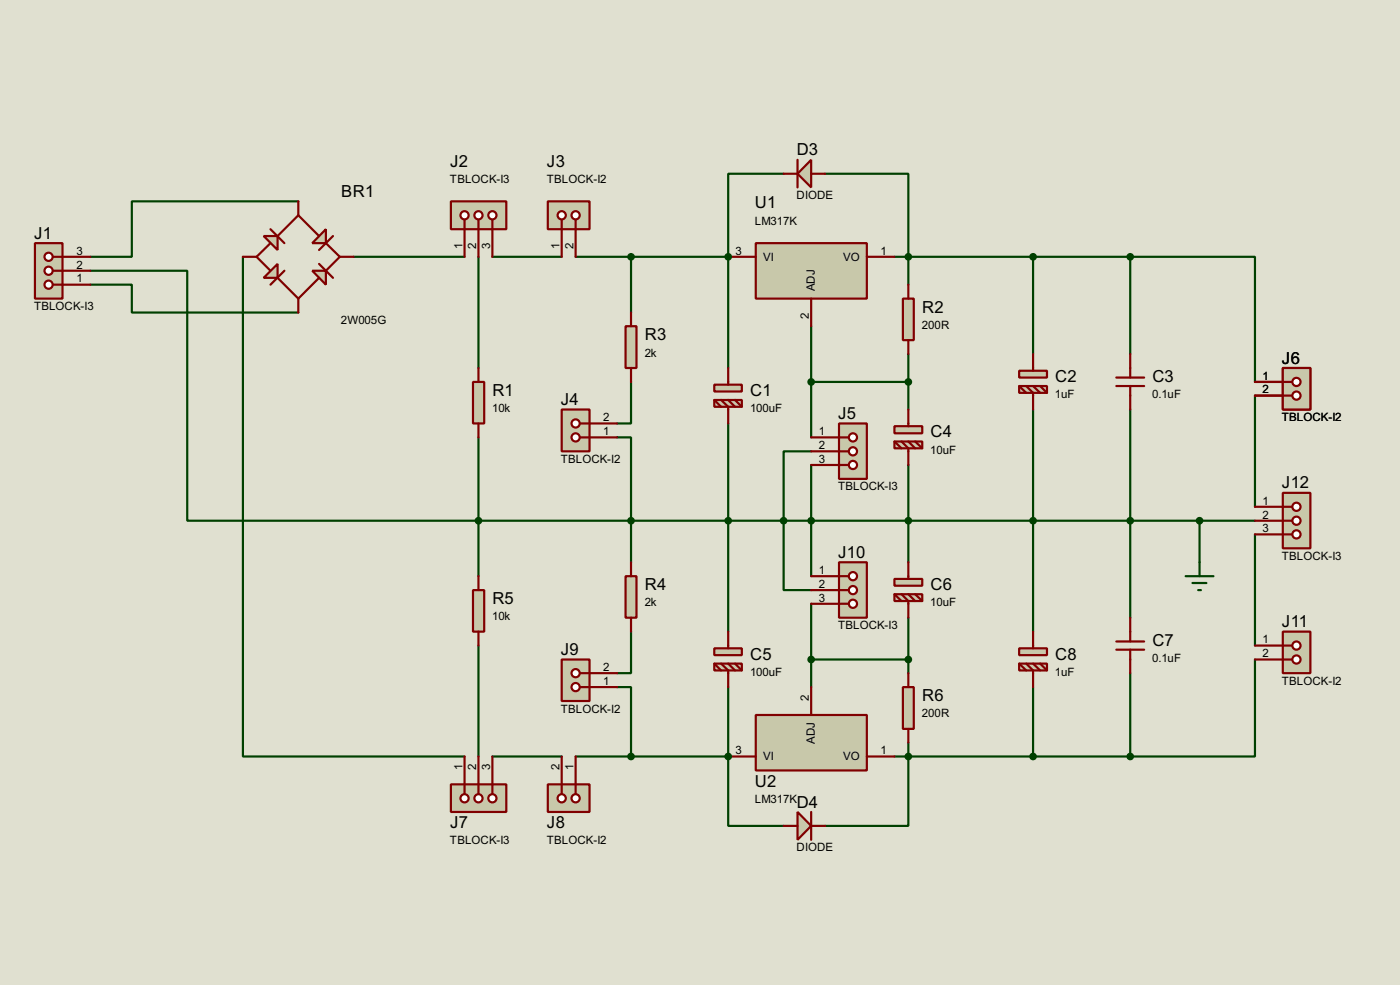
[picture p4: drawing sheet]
<svg xmlns="http://www.w3.org/2000/svg" width="256mm" height="180mm" viewBox="0 0 256 180" stroke-linecap="round" stroke-linejoin="round" font-family="sans-serif">
<path d="M0 0h256.5v180.3h-256.5z" fill="#e0e0d0"/>
<path d="M148.6 59.7v20.4M189.3 47v17.8M133.4 77.5v17.8M189.3 75v40.6M207.1 75v38.1M115.6 95.3h91.5M148.6 82.6h-5v25.4h5M148.6 85.1v20.4M148.6 110.5v15.3M189.3 125.8v12.7" fill="none" stroke="#004000" stroke-width=".4"/>
<circle cx="133.4" cy="47" r=".2" fill="#004000"/>
<path d="M133.4 47v20.4M133.4 95.3v20.3" fill="none" stroke="#004000" stroke-width=".4"/>
<circle cx="133.4" cy="138.5" r=".2" fill="#004000"/>
<g fill="none" stroke="#004000" stroke-width=".4">
<path d="M54.7 36.9h-30.5v10.1h-7.6M143.6 31.8h-10.2v15.2h-27.9M151.2 31.8h15.2v20.3M16.6 52.1h7.6v5.1h30.5M16.6 49.6h17.7v45.7h81.3M44.5 47v91.5h40.6M64.8 47h20.3M87.7 47v20.4M90.2 47h12.7M115.6 47v10.2M163.9 47h43.2M207.1 47h22.8v22.9"/>
<path d="M207.1 47v17.8M115.6 69.9v7.6h-2.5M148.6 69.9h17.8M166.4 64.8v10.2M229.9 72.4v20.4M87.7 80.1v25.4M113.1 80.1h2.5v15.2M115.6 95.3v7.6M166.4 85.1v17.8M207.1 95.3h22.8M219.8 95.3v7.6M229.9 97.8v20.4"/>
<path d="M87.7 118.2v20.3M115.6 115.6v7.6h-2.5M166.4 113.1v10.1M90.2 138.5h12.7M105.5 138.5h27.9M113.1 125.8h2.5v12.7M133.4 138.5v12.7h10.2M133.4 125.8v12.7M148.6 120.7h17.8M163.9 138.5h43.2M166.4 135.9v15.3h-15.2M207.1 123.2v15.3"/>
<path d="M229.9 120.7v17.8h-22.8"/>
</g>
<path d="M138.5 44.5h20.3v10.2h-20.3z" fill="#c8c8aa" stroke="#800000" stroke-width=".4"/>
<path d="M133.4 47h5.1M148.6 54.7v5M158.8 47h5.1M204.5 70.7h5.1M204.5 69.1h5.1M207.1 64.8v4.3M207.1 70.7v4.3" fill="none" stroke="#800000" stroke-width=".4"/>
<g fill="#004000" stroke="#004000" stroke-width=".4">
<circle cx="207" cy="95.3" r=".5"/>
<circle cx="143.5" cy="95.3" r=".5"/>
<circle cx="148.6" cy="95.3" r=".5"/>
<circle cx="133.4" cy="95.3" r=".5"/>
<circle cx="166.4" cy="95.3" r=".5"/>
<circle cx="115.6" cy="95.3" r=".5"/>
</g>
<path d="M138.5 130.9h20.3v10.1h-20.3z" fill="#c8c8aa" stroke="#800000" stroke-width=".4"/>
<path d="M204.5 118.9h5.1M204.5 117.4h5.1M207.1 113.1v4.3M207.1 118.9v4.3M133.4 138.5h5.1M148.6 125.8v5.1M158.8 138.5h5.1" fill="none" stroke="#800000" stroke-width=".4"/>
<path d="M217.2 105.5h5.1M218.5 106.7h2.5M219.5 108h.5M219.8 102.9v2.6" fill="none" stroke="#004000" stroke-width=".4"/>
<path d="M235 90.2h5.1v10.2h-5.1z" fill="#c8c8aa" stroke="#800000" stroke-width=".4"/>
<path d="M235 92.8h1.8" fill="none" stroke="#800000" stroke-width=".4"/>
<circle cx="237.5" cy="92.8" r=".75" fill="#feffff" stroke="#800000" stroke-width=".4"/>
<path d="M235 95.3h1.8" fill="none" stroke="#800000" stroke-width=".4"/>
<circle cx="237.5" cy="95.3" r=".75" fill="#feffff" stroke="#800000" stroke-width=".4"/>
<path d="M235 97.8h1.8" fill="none" stroke="#800000" stroke-width=".4"/>
<circle cx="237.5" cy="97.8" r=".75" fill="#feffff" stroke="#800000" stroke-width=".4"/>
<path d="M229.9 92.8h5.1M229.9 95.3h5.1M229.9 97.8h5.1" fill="none" stroke="#800000" stroke-width=".4"/>
<path d="M82.6 143.6h10.2v5h-10.2z" fill="#c8c8aa" stroke="#800000" stroke-width=".4"/>
<path d="M85.1 143.6v1.7" fill="none" stroke="#800000" stroke-width=".4"/>
<circle cx="85.1" cy="146.1" r=".75" fill="#feffff" stroke="#800000" stroke-width=".4"/>
<path d="M87.7 143.6v1.7" fill="none" stroke="#800000" stroke-width=".4"/>
<circle cx="87.6" cy="146.1" r=".75" fill="#feffff" stroke="#800000" stroke-width=".4"/>
<path d="M90.2 143.6v1.7" fill="none" stroke="#800000" stroke-width=".4"/>
<circle cx="90.2" cy="146.1" r=".75" fill="#feffff" stroke="#800000" stroke-width=".4"/>
<path d="M85.1 138.5v5.1M87.7 138.5v5.1M90.2 138.5v5.1" fill="none" stroke="#800000" stroke-width=".4"/>
<path d="M153.7 77.5h5.1v10.2h-5.1z" fill="#c8c8aa" stroke="#800000" stroke-width=".4"/>
<path d="M153.7 80.1h1.8" fill="none" stroke="#800000" stroke-width=".4"/>
<circle cx="156.2" cy="80.1" r=".75" fill="#feffff" stroke="#800000" stroke-width=".4"/>
<path d="M153.7 82.6h1.8" fill="none" stroke="#800000" stroke-width=".4"/>
<circle cx="156.2" cy="82.6" r=".75" fill="#feffff" stroke="#800000" stroke-width=".4"/>
<path d="M153.7 85.1h1.8" fill="none" stroke="#800000" stroke-width=".4"/>
<circle cx="156.2" cy="85.1" r=".75" fill="#feffff" stroke="#800000" stroke-width=".4"/>
<path d="M148.6 80.1h5.1M148.6 82.6h5.1M148.6 85.1h5.1" fill="none" stroke="#800000" stroke-width=".4"/>
<circle cx="148.6" cy="69.9" r=".5" fill="#004000" stroke="#004000" stroke-width=".4"/>
<path d="M153.7 102.9h5.1v10.2h-5.1z" fill="#c8c8aa" stroke="#800000" stroke-width=".4"/>
<path d="M153.7 105.5h1.8" fill="none" stroke="#800000" stroke-width=".4"/>
<circle cx="156.2" cy="105.5" r=".75" fill="#feffff" stroke="#800000" stroke-width=".4"/>
<path d="M153.7 108h1.8" fill="none" stroke="#800000" stroke-width=".4"/>
<circle cx="156.2" cy="108" r=".75" fill="#feffff" stroke="#800000" stroke-width=".4"/>
<path d="M153.7 110.5h1.8" fill="none" stroke="#800000" stroke-width=".4"/>
<circle cx="156.2" cy="110.5" r=".75" fill="#feffff" stroke="#800000" stroke-width=".4"/>
<path d="M148.6 105.5h5.1M148.6 108h5.1M148.6 110.5h5.1" fill="none" stroke="#800000" stroke-width=".4"/>
<circle cx="148.6" cy="120.7" r=".5" fill="#004000" stroke="#004000" stroke-width=".4"/>
<g fill="#c8c8aa" stroke="#800000" stroke-width=".4">
<path d="M186.7 67.9h5.1v1.2h-5.1z"/>
<path d="M186.7 70.7h5.1v1.2h-5.1z"/>
</g>
<path d="M186.7 70.7l1.3 1.2M188 70.7l1.3 1.2v3.1M189.3 64.8v3.1M189.3 70.7l1.3 1.2M190.6 70.7l1.2 1.2" fill="none" stroke="#800000" stroke-width=".4"/>
<g fill="#004000" stroke="#004000" stroke-width=".4">
<circle cx="189.2" cy="47" r=".5"/>
<circle cx="189.2" cy="95.3" r=".5"/>
</g>
<g fill="#c8c8aa" stroke="#800000" stroke-width=".4">
<path d="M186.7 118.7h5.1v1.2h-5.1z"/>
<path d="M186.7 121.5h5.1v1.2h-5.1z"/>
</g>
<path d="M189.3 115.6v3.1M186.7 121.5l1.3 1.2M188 121.5l1.3 1.2v3.1M189.3 121.5l1.3 1.2M190.6 121.5l1.2 1.2" fill="none" stroke="#800000" stroke-width=".4"/>
<circle cx="189.2" cy="138.5" r=".5" fill="#004000" stroke="#004000" stroke-width=".4"/>
<g fill="#c8c8aa" stroke="#800000" stroke-width=".4">
<path d="M130.9 70.4h5v1.3h-5z"/>
<path d="M130.9 73.2h5v1.3h-5z"/>
</g>
<path d="M130.9 73.2l1.2 1.3M132.1 73.2l1.3 1.3v3M133.4 67.4v3M133.4 73.2l1.3 1.3M134.7 73.2l1.2 1.3" fill="none" stroke="#800000" stroke-width=".4"/>
<circle cx="133.4" cy="47" r=".5" fill="#004000" stroke="#004000" stroke-width=".4"/>
<g fill="#c8c8aa" stroke="#800000" stroke-width=".4">
<path d="M130.9 118.7h5v1.2h-5z"/>
<path d="M130.9 121.5h5v1.2h-5z"/>
</g>
<path d="M133.4 115.6v3.1M130.9 121.5l1.2 1.2M132.1 121.5l1.3 1.2v3.1M133.4 121.5l1.3 1.2M134.7 121.5l1.2 1.2" fill="none" stroke="#800000" stroke-width=".4"/>
<circle cx="133.4" cy="138.5" r=".5" fill="#004000" stroke="#004000" stroke-width=".4"/>
<g fill="#c8c8aa" stroke="#800000" stroke-width=".4">
<path d="M163.9 106h5.1v1.2h-5.1z"/>
<path d="M163.9 108.8h5.1v1.2h-5.1z"/>
</g>
<path d="M163.9 108.8l1.3 1.2M165.2 108.8l1.2 1.2v3.1M166.4 102.9v3.1M166.4 108.8l1.3 1.2M167.7 108.8l1.3 1.2" fill="none" stroke="#800000" stroke-width=".4"/>
<g fill="#c8c8aa" stroke="#800000" stroke-width=".4">
<path d="M163.9 78h5.1v1.3h-5.1z"/>
<path d="M163.9 80.8h5.1v1.3h-5.1z"/>
</g>
<path d="M166.4 75v3M163.9 80.8l1.3 1.3M165.2 80.8l1.2 1.3v3M166.4 80.8l1.3 1.3M167.7 80.8l1.3 1.3" fill="none" stroke="#800000" stroke-width=".4"/>
<path d="M86.7 69.9h2v7.6h-2z" fill="#c8c8aa" stroke="#800000" stroke-width=".4"/>
<path d="M87.7 67.4v2.5M87.7 77.5v2.6" fill="none" stroke="#800000" stroke-width=".4"/>
<path d="M86.7 108h2v7.6h-2z" fill="#c8c8aa" stroke="#800000" stroke-width=".4"/>
<path d="M87.7 105.5v2.5M87.7 115.6v2.6" fill="none" stroke="#800000" stroke-width=".4"/>
<path d="M114.6 59.7h2v7.7h-2z" fill="#c8c8aa" stroke="#800000" stroke-width=".4"/>
<path d="M115.6 57.2v2.5M115.6 67.4v2.5" fill="none" stroke="#800000" stroke-width=".4"/>
<path d="M114.6 105.5h2v7.6h-2z" fill="#c8c8aa" stroke="#800000" stroke-width=".4"/>
<path d="M115.6 102.9v2.6M115.6 113.1v2.5" fill="none" stroke="#800000" stroke-width=".4"/>
<path d="M165.4 54.7h2v7.6h-2z" fill="#c8c8aa" stroke="#800000" stroke-width=".4"/>
<path d="M166.4 52.1v2.6M166.4 62.3v2.5" fill="none" stroke="#800000" stroke-width=".4"/>
<g fill="#004000" stroke="#004000" stroke-width=".4">
<circle cx="166.4" cy="47" r=".5"/>
<circle cx="166.4" cy="69.9" r=".5"/>
</g>
<path d="M165.4 125.8h2v7.6h-2z" fill="#c8c8aa" stroke="#800000" stroke-width=".4"/>
<path d="M166.4 123.2v2.6M166.4 133.4v2.5" fill="none" stroke="#800000" stroke-width=".4"/>
<g fill="#004000" stroke="#004000" stroke-width=".4">
<circle cx="166.4" cy="120.7" r=".5"/>
<circle cx="166.4" cy="138.5" r=".5"/>
</g>
<path d="M148.6 29.3v5l-2.5-2.5z" fill="#c8c8aa" stroke="#800000" stroke-width=".4"/>
<path d="M143.6 31.8h2.5M146.1 29.3v5M148.6 31.8h2.6" fill="none" stroke="#800000" stroke-width=".4"/>
<path d="M146.1 148.6l2.5 2.6-2.5 2.5z" fill="#c8c8aa" stroke="#800000" stroke-width=".4"/>
<path d="M143.6 151.2h2.5M148.6 148.6v5.1M148.6 151.2h2.6" fill="none" stroke="#800000" stroke-width=".4"/>
<path d="M100.4 143.6h7.6v5h-7.6z" fill="#c8c8aa" stroke="#800000" stroke-width=".4"/>
<path d="M105.5 143.6v1.7" fill="none" stroke="#800000" stroke-width=".4"/>
<circle cx="105.4" cy="146.1" r=".75" fill="#feffff" stroke="#800000" stroke-width=".4"/>
<path d="M102.9 143.6v1.7" fill="none" stroke="#800000" stroke-width=".4"/>
<circle cx="102.9" cy="146.1" r=".75" fill="#feffff" stroke="#800000" stroke-width=".4"/>
<path d="M102.9 138.5v5.1M105.5 138.5v5.1" fill="none" stroke="#800000" stroke-width=".4"/>
<path d="M100.4 36.9h7.6v5.1h-7.6z" fill="#c8c8aa" stroke="#800000" stroke-width=".4"/>
<path d="M102.9 40.2v1.8" fill="none" stroke="#800000" stroke-width=".4"/>
<circle cx="102.9" cy="39.4" r=".75" fill="#feffff" stroke="#800000" stroke-width=".4"/>
<path d="M105.5 40.2v1.8" fill="none" stroke="#800000" stroke-width=".4"/>
<circle cx="105.4" cy="39.4" r=".75" fill="#feffff" stroke="#800000" stroke-width=".4"/>
<path d="M102.9 42v5M105.5 42v5" fill="none" stroke="#800000" stroke-width=".4"/>
<circle cx="115.6" cy="47" r=".5" fill="#004000" stroke="#004000" stroke-width=".4"/>
<path d="M82.6 36.9h10.2v5.1h-10.2z" fill="#c8c8aa" stroke="#800000" stroke-width=".4"/>
<path d="M85.1 40.2v1.8" fill="none" stroke="#800000" stroke-width=".4"/>
<circle cx="85.1" cy="39.4" r=".75" fill="#feffff" stroke="#800000" stroke-width=".4"/>
<path d="M87.7 40.2v1.8" fill="none" stroke="#800000" stroke-width=".4"/>
<circle cx="87.6" cy="39.4" r=".75" fill="#feffff" stroke="#800000" stroke-width=".4"/>
<path d="M90.2 40.2v1.8" fill="none" stroke="#800000" stroke-width=".4"/>
<circle cx="90.2" cy="39.4" r=".75" fill="#feffff" stroke="#800000" stroke-width=".4"/>
<path d="M85.1 42v5M87.7 42v5M90.2 42v5" fill="none" stroke="#800000" stroke-width=".4"/>
<path d="M57.2 49.6h2.5v2.5z" fill="#c8c8aa" stroke="#800000" stroke-width=".4"/>
<path d="M49.6 42l2.5 2.5M49.6 44.5l-2.6 2.5 2.6 2.6M50.9 43.2l3.8-3.8 3.8 3.8M50.9 50.9l3.8 3.8 3.8-3.8M52.1 49.6l-2.5 2.5M58.5 48.3l2.5 2.6M59.7 44.5l2.6 2.5-2.6 2.6M61 43.2l-2.5 2.6" fill="none" stroke="#800000" stroke-width=".4"/>
<g fill="#c8c8aa" stroke="#800000" stroke-width=".4">
<path d="M48.3 43.2h2.6v2.6z"/>
<path d="M59.7 42v2.5h-2.5z"/>
<path d="M48.3 50.9l2.6-2.6v2.6z"/>
</g>
<path d="M54.7 36.9v2.5M44.5 47h2.5M54.7 54.7v2.5M62.3 47h2.5" fill="none" stroke="#800000" stroke-width=".4"/>
<path d="M6.4 44.5h5.1v10.2h-5.1z" fill="#c8c8aa" stroke="#800000" stroke-width=".4"/>
<path d="M9.7 52.1h1.8" fill="none" stroke="#800000" stroke-width=".4"/>
<circle cx="8.9" cy="52.1" r=".75" fill="#feffff" stroke="#800000" stroke-width=".4"/>
<path d="M9.7 49.6h1.8" fill="none" stroke="#800000" stroke-width=".4"/>
<circle cx="8.9" cy="49.6" r=".75" fill="#feffff" stroke="#800000" stroke-width=".4"/>
<path d="M9.7 47h1.8" fill="none" stroke="#800000" stroke-width=".4"/>
<circle cx="8.9" cy="47" r=".75" fill="#feffff" stroke="#800000" stroke-width=".4"/>
<path d="M11.5 52.1h5.1M11.5 49.6h5.1M11.5 47h5.1" fill="none" stroke="#800000" stroke-width=".4"/>
<g fill="#004000" stroke="#004000" stroke-width=".4">
<circle cx="87.6" cy="95.3" r=".5"/>
<circle cx="219.7" cy="95.3" r=".5"/>
</g>
<path d="M102.9 75h5.1v7.6h-5.1z" fill="#c8c8aa" stroke="#800000" stroke-width=".4"/>
<path d="M106.2 80.1h1.8" fill="none" stroke="#800000" stroke-width=".4"/>
<circle cx="105.4" cy="80.1" r=".75" fill="#feffff" stroke="#800000" stroke-width=".4"/>
<path d="M106.2 77.5h1.8" fill="none" stroke="#800000" stroke-width=".4"/>
<circle cx="105.4" cy="77.5" r=".75" fill="#feffff" stroke="#800000" stroke-width=".4"/>
<path d="M108 77.5h5.1M108 80.1h5.1" fill="none" stroke="#800000" stroke-width=".4"/>
<path d="M102.9 120.7h5.1v7.6h-5.1z" fill="#c8c8aa" stroke="#800000" stroke-width=".4"/>
<path d="M106.2 125.8h1.8" fill="none" stroke="#800000" stroke-width=".4"/>
<circle cx="105.4" cy="125.8" r=".75" fill="#feffff" stroke="#800000" stroke-width=".4"/>
<path d="M106.2 123.2h1.8" fill="none" stroke="#800000" stroke-width=".4"/>
<circle cx="105.4" cy="123.2" r=".75" fill="#feffff" stroke="#800000" stroke-width=".4"/>
<path d="M108 125.8h5.1M108 123.2h5.1" fill="none" stroke="#800000" stroke-width=".4"/>
<circle cx="115.6" cy="138.5" r=".5" fill="#004000" stroke="#004000" stroke-width=".4"/>
<path d="M235 115.6h5.1v7.6h-5.1z" fill="#c8c8aa" stroke="#800000" stroke-width=".4"/>
<path d="M235 118.2h1.8" fill="none" stroke="#800000" stroke-width=".4"/>
<circle cx="237.5" cy="118.2" r=".75" fill="#feffff" stroke="#800000" stroke-width=".4"/>
<path d="M235 120.7h1.8" fill="none" stroke="#800000" stroke-width=".4"/>
<circle cx="237.5" cy="120.7" r=".75" fill="#feffff" stroke="#800000" stroke-width=".4"/>
<path d="M229.9 118.2h5.1M229.9 120.7h5.1" fill="none" stroke="#800000" stroke-width=".4"/>
<circle cx="207" cy="138.5" r=".5" fill="#004000" stroke="#004000" stroke-width=".4"/>
<path d="M235 67.4h5.1v7.6h-5.1z" fill="#c8c8aa" stroke="#800000" stroke-width=".4"/>
<path d="M235 69.9h1.8" fill="none" stroke="#800000" stroke-width=".4"/>
<circle cx="237.5" cy="69.9" r=".75" fill="#feffff" stroke="#800000" stroke-width=".4"/>
<path d="M235 72.4h1.8" fill="none" stroke="#800000" stroke-width=".4"/>
<circle cx="237.5" cy="72.4" r=".75" fill="#feffff" stroke="#800000" stroke-width=".4"/>
<path d="M229.9 69.9h5.1M229.9 72.4h5.1" fill="none" stroke="#800000" stroke-width=".4"/>
<path d="M235 67.4h5.1v7.6h-5.1z" fill="#c8c8aa" stroke="#800000" stroke-width=".4"/>
<path d="M235 69.9h1.8" fill="none" stroke="#800000" stroke-width=".4"/>
<circle cx="237.5" cy="69.9" r=".75" fill="#feffff" stroke="#800000" stroke-width=".4"/>
<path d="M235 72.4h1.8" fill="none" stroke="#800000" stroke-width=".4"/>
<circle cx="237.5" cy="72.4" r=".75" fill="#feffff" stroke="#800000" stroke-width=".4"/>
<path d="M229.9 69.9h5.1M229.9 72.4h5.1" fill="none" stroke="#800000" stroke-width=".4"/>
<circle cx="207" cy="47" r=".5" fill="#004000" stroke="#004000" stroke-width=".4"/>
<g font-size="3.4">
<text x="146" y="28.5">D3</text>
<text x="82.5" y="30.5">J2</text>
<text x="100.2" y="30.5">J3</text>
<text x="62.5" y="36">BR1</text>
<text x="138.3" y="38.1">U1</text>
<text x="6.3" y="43.7">J1</text>
<text x="169" y="57.2">R2</text>
<text x="118.2" y="62.3">R3</text>
<text x="193.3" y="69.9">C2</text>
<text x="211.1" y="69.9">C3</text>
<text x="234.9" y="66.6">J6</text>
<text x="90.2" y="72.5">R1</text>
<text x="102.8" y="74.1">J4</text>
<text x="137.5" y="72.5">C1</text>
<text x="153.6" y="76.7">J5</text>
<text x="170.5" y="80.1">C4</text>
<text x="234.9" y="89.4">J12</text>
<text x="153.6" y="102.1">J10</text>
<text x="90.2" y="110.6">R5</text>
<text x="118.2" y="108">R4</text>
<text x="170.5" y="108">C6</text>
<text x="102.8" y="119.9">J9</text>
<text x="211.1" y="118.2">C7</text>
<text x="234.9" y="114.8">J11</text>
<text x="137.5" y="120.7">C5</text>
<text x="193.3" y="120.7">C8</text>
<text x="169" y="128.3">R6</text>
<text x="138.3" y="144">U2</text>
<text x="146" y="147.8">D4</text>
<text x="82.5" y="151.6">J7</text>
<text x="100.2" y="151.6">J8</text>
</g>
<g font-size="2.4">
<text x="82.4" y="33.5">TBLOCK-I3</text>
<text x="100.2" y="33.5">TBLOCK-I2</text>
<text x="138.3" y="41.1">LM317K</text>
<text x="145.9" y="36.4">DIODE</text>
<text x="14" y="46.6">3</text>
<text x="84.7" y="45.7" transform="rotate(-90 84.7 45.7)">1</text>
<text x="87.3" y="45.7" transform="rotate(-90 87.3 45.7)">2</text>
<text x="89.8" y="45.7" transform="rotate(-90 89.8 45.7)">3</text>
<text x="102.5" y="45.7" transform="rotate(-90 102.5 45.7)">1</text>
<text x="105.1" y="45.7" transform="rotate(-90 105.1 45.7)">2</text>
<text x="134.8" y="46.6">3</text>
<text x="139.8" y="47.7">VI</text>
<text x="154.5" y="47.7">VO</text>
<text x="161.3" y="46.6">1</text>
<text x="14" y="51.7">1</text>
<text x="14" y="49.2">2</text>
<text x="149.3" y="53.3" transform="rotate(-90 149.3 53.3)">ADJ</text>
<text x="6.2" y="56.8">TBLOCK-I3</text>
<text x="62.5" y="59.3">2W005G</text>
<text x="148.2" y="58.4" transform="rotate(-90 148.2 58.4)">2</text>
<text x="118.1" y="65.3">2k</text>
<text x="168.9" y="60.2">200R</text>
<text x="231.3" y="69.5">1</text>
<text x="231.3" y="72">2</text>
<text x="90.2" y="75.4">10k</text>
<text x="110.5" y="77.1">2</text>
<text x="137.4" y="75.4">100uF</text>
<text x="193.3" y="72.9">1uF</text>
<text x="211.1" y="72.9">0.1uF</text>
<text x="234.8" y="77.1">TBLOCK-I2</text>
<text x="110.5" y="79.7">1</text>
<text x="150" y="79.7">1</text>
<text x="150" y="82.2">2</text>
<text x="170.4" y="83">10uF</text>
<text x="102.7" y="84.7">TBLOCK-I2</text>
<text x="150" y="84.7">3</text>
<text x="153.5" y="89.8">TBLOCK-I3</text>
<text x="231.3" y="92.4">1</text>
<text x="231.3" y="94.9">2</text>
<text x="231.3" y="97.4">3</text>
<text x="150" y="105.1">1</text>
<text x="150" y="107.6">2</text>
<text x="234.8" y="102.5">TBLOCK-I3</text>
<text x="90.2" y="113.5">10k</text>
<text x="118.1" y="111">2k</text>
<text x="150" y="110.1">3</text>
<text x="170.4" y="111">10uF</text>
<text x="153.5" y="115.2">TBLOCK-I3</text>
<text x="231.3" y="117.8">1</text>
<text x="110.5" y="125.4">1</text>
<text x="110.5" y="122.8">2</text>
<text x="137.4" y="123.7">100uF</text>
<text x="193.3" y="123.7">1uF</text>
<text x="211.1" y="121.1">0.1uF</text>
<text x="231.3" y="120.3">2</text>
<text x="234.8" y="125.3">TBLOCK-I2</text>
<text x="102.7" y="130.4">TBLOCK-I2</text>
<text x="148.2" y="128.3" transform="rotate(-90 148.2 128.3)">2</text>
<text x="168.9" y="131.3">200R</text>
<text x="149.3" y="136.1" transform="rotate(-90 149.3 136.1)">ADJ</text>
<text x="84.7" y="141" transform="rotate(-90 84.7 141)">1</text>
<text x="87.3" y="141" transform="rotate(-90 87.3 141)">2</text>
<text x="89.8" y="141" transform="rotate(-90 89.8 141)">3</text>
<text x="102.5" y="141" transform="rotate(-90 102.5 141)">2</text>
<text x="105.1" y="141" transform="rotate(-90 105.1 141)">1</text>
<text x="134.8" y="138.1">3</text>
<text x="139.8" y="139.2">VI</text>
<text x="154.5" y="139.2">VO</text>
<text x="161.3" y="138.1">1</text>
<text x="138.3" y="146.9">LM317K</text>
<text x="82.4" y="154.6">TBLOCK-I3</text>
<text x="100.2" y="154.6">TBLOCK-I2</text>
<text x="145.9" y="155.8">DIODE</text>
</g>
</svg>
